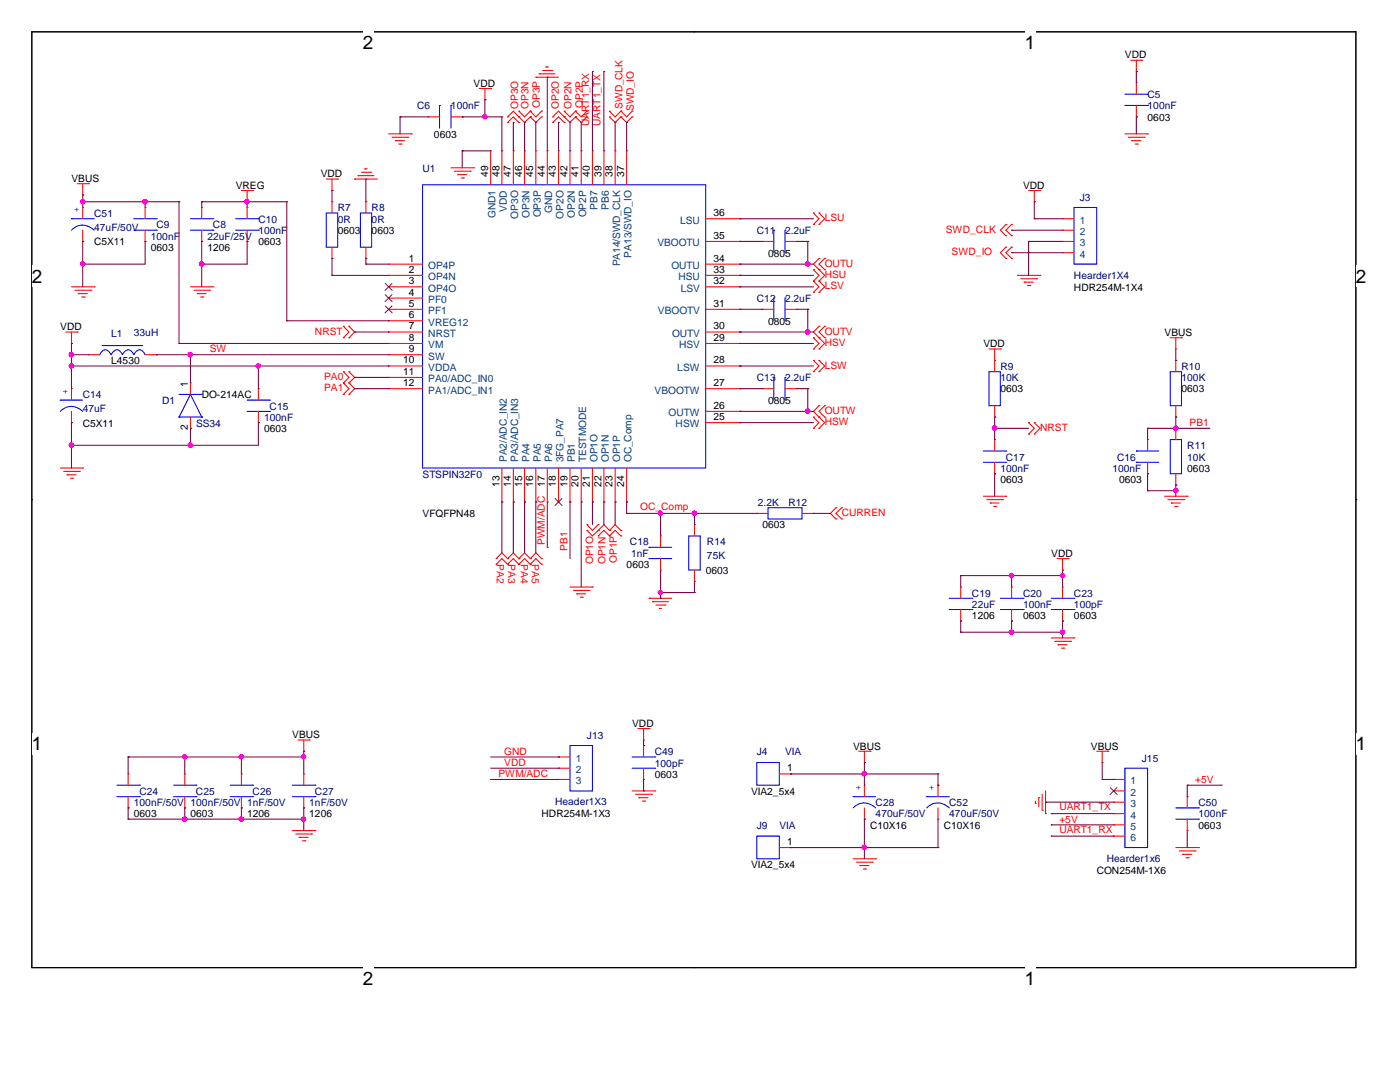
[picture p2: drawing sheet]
<svg xmlns="http://www.w3.org/2000/svg" width="279mm" height="216mm" viewBox="0 0 279 216" stroke-linecap="round" stroke-linejoin="round" font-family="sans-serif">
<path d="M6.3 6.3h264.3v186.8h-264.3z" fill="none" stroke="#000" stroke-width=".21"/>
<g fill="#fff">
<path d="M72.4 6.3h2.1v4.3h-2.1z"/>
<path d="M72.4 193.1h2.1v4.2h-2.1z"/>
</g>
<path d="M138.5 6.3h.1M138.5 193.1h.1" fill="none" stroke="#000" stroke-width=".21"/>
<g fill="#fff">
<path d="M204.5 6.3h2.1v4.3h-2.1z"/>
<path d="M204.5 193.1h2.1v4.2h-2.1z"/>
<path d="M6.3 53h2.2v4.2h-2.2z"/>
<path d="M270.6 53h2.1v4.2h-2.1z"/>
<path d="M6.3 146.3h2.2v4.3h-2.2z"/>
<path d="M270.6 146.3h2.1v4.3h-2.1z"/>
</g>
<path d="M6.3 99.7h.1M270.6 99.7h.1" fill="none" stroke="#000" stroke-width=".21"/>
<g fill="none" stroke="#f00" stroke-width=".21">
<path d="M95.6 17.7h2.3M96.8 19.9h.1M96.8 17.7v2.2M97.9 17.7h.1M106.9 15.4h.1M106.9 15.4h4.6M107.6 14.7h.1M107.6 14.7h3.2M108.3 14.1h1.8M109 13.4h.1M109 13.4h.4M110.1 14.1h.1"/>
<path d="M225.6 12h2.3M226.8 14.3h.1M226.8 16.5h.1M226.8 12v2.3M226.8 16.5v2.3M227.9 12h.1M15.4 36.7h2.3M16.5 38.9h.1M16.5 36.7v2.2M17.7 36.7h.1M48.2 38h2.2M49.3 38v2.3"/>
<path d="M50.4 38h.1M65.1 35.7h2.3M66.3 38h.1M66.3 35.7v2.3M67.4 35.7h.1M70.8 35.7h.1M70.8 35.7h4.5M71.5 35.1h.1M71.5 35.1h3.1M72.1 34.4h1.9M72.8 33.7h.1M72.8 33.7h.5"/>
<path d="M74 34.4h.1M77.6 26.7h4.5M78.2 27.4h3.2M78.9 28.1h.1M78.9 28.1h1.8M79.6 28.7h.5M80.1 28.7h.1M81.4 27.4h.1M82.1 26.7h.1M85.5 23.3h.1M85.5 23.3h2.2M90 33.5h4.5"/>
<path d="M90 23.3h2.2M90.7 34.2h3.2M91.4 34.8h.1M91.4 34.8h1.8M92 35.5h.5M92.2 23.3h.1M92.5 35.5h.1M93.9 34.2h.1M94.5 33.5h.1M97.9 30.1h.1M97.9 30.1v6.8M100.2 30.1h.1"/>
<path d="M100.2 30.1v6.8M101.3 23.3h.1M101.3 24.4h.1M101.3 23.3l1.1-1.1 1.1 1.1M101.3 24.4l1.1-1.1 1.1 1.1M102.4 30.1h.1M102.4 30.1v6.8M103.5 23.3h.1M103.5 22.2h.1M103.5 24.4h.1M103.5 23.3l1.2 1.1 1.1-1.1M103.5 22.2l1.2 1.1 1.1-1.1"/>
<path d="M104.7 30.1h.1M104.7 30.1v6.8M105.8 23.3h.1M105.8 22.2h.1M105.8 23.3l1.1 1.1 1.2-1.1M105.8 22.2l1.1 1.1 1.2-1.1M106.9 30.1h.1M106.9 30.1v6.8M108.1 23.3h.1M108.1 22.2h.1M109.2 30.1h.1M109.2 30.1v6.8"/>
<path d="M110.3 23.3h.1M110.3 24.4h.1M110.3 23.3l1.2-1.1 1.1 1.1M110.3 24.4l1.2-1.1 1.1 1.1M111.5 30.1h.1M111.5 30.1v6.8M112.6 23.3h.1M112.6 22.2h.1M112.6 24.4h.1M112.6 23.3l1.1 1.1 1.2-1.1M112.6 22.2l1.1 1.1 1.2-1.1M113.7 30.1h.1"/>
<path d="M113.7 30.1v6.8M114.9 23.3h.1M114.9 22.2h.1M114.9 23.3l1.1 1.1 1.1-1.1M114.9 22.2l1.1 1.1 1.1-1.1M116 30.1h.1M116 30.1v6.8M117.1 23.3h.1M117.1 22.2h.1M118.2 30.1h.1M118.2 30.1v6.8M120.5 30.1h.1"/>
<path d="M120.5 30.1v6.8M121.6 23.3h.1M121.6 22.2h.1M121.6 23.3l1.2 1.1 1.1-1.1M121.6 22.2l1.2 1.1 1.1-1.1M122.8 30.1h.1M122.8 30.1v6.8M123.9 23.3h.1M123.9 22.2h.1M123.9 23.3l1.2 1.1 1.1-1.1M123.9 22.2l1.2 1.1 1.1-1.1M125.1 30.1h.1"/>
<path d="M125.1 30.1v6.8M126.2 23.3h.1M126.2 22.2h.1M205.3 38h2.3M206.4 38v2.3M207.6 38h.1M224.5 26.7h4.5M225.2 27.4h3.1M225.8 28.1h.1M225.8 28.1h1.9M226.5 28.7h.5M226.8 23.3h.1"/>
<path d="M226.8 21v2.3M227 28.7h.1M228.3 27.4h.1M229 26.7h.1M14.3 57.2h4.5M14.9 57.9h3.2M15.6 58.6h.1M15.6 58.6h1.8M16.3 59.3h.5M16.5 41.4h.1M16.5 48.2h.1M16.5 41.4v2.2"/>
<path d="M16.5 45.9v2.3M16.8 59.3h.1M18.1 57.9h.1M18.8 57.2h.1M29 48.2h.1M29 41.4h.1M29 41.4v2.2M29 45.9v2.3M38 57.2h4.5M38.7 57.9h3.1M39.4 58.6h.1M39.4 58.6h1.7"/>
<path d="M40 59.3h.5M40.3 48.2h.1M40.3 41.4h.1M40.3 41.4v2.2M40.3 45.9v2.3M40.5 59.3h.1M41.8 57.9h.1M42.5 57.2h.1M49.3 40.3h.1M49.3 48.2h.1M49.3 41.4h.1M49.3 41.4v2.2"/>
<path d="M49.3 45.9v2.3M66.3 40.3h.1M66.3 51.6h.1M66.3 40.3v2.2M66.3 49.3v2.3M73 40.3h.1M73 51.6h.1M73 40.3v2.2M73 49.3v2.3M77.6 52.7h.1M77.6 54.9h.1M77.6 57.2h.1"/>
<path d="M77.6 59.5h.1M77.6 57.2h6.7M77.6 54.9h6.7M77.6 52.7h6.7M77.6 59.5h6.7M140.8 57.2h6.9M140.8 54.9h6.9M140.8 52.7h6.9M140.8 48.2h6.9M140.8 43.6h6.9M147.7 57.2h.1M147.7 54.9h.1"/>
<path d="M147.7 52.7h.1M147.7 48.2h.1M147.7 43.6h.1M152.1 48.2h.1M152.1 48.2h2.3M156.7 48.2h2.3M159 48.2h.1M162.3 58.3h.1M162.3 56.1h.1M162.3 53.8h.1M162.3 44.8h.1M162.3 42.5h.1"/>
<path d="M162.3 56.1l1.1 1.1-1.1 1.1M162.3 53.8l1.1 1.1-1.1 1.2M162.3 42.5l1.1 1.1-1.1 1.2M163.4 58.3h.1M163.4 56.1h.1M163.4 53.8h.1M163.4 44.8h.1M163.4 42.5h.1M163.4 51.6h.1M163.4 56.1l1.2 1.1-1.2 1.1M163.4 51.6l-1.1 1.1 2.3 2.2-1.2 1.2M163.4 42.5l1.2 1.1-1.2 1.2"/>
<path d="M164.6 53.8h.1M164.6 51.6h.1M164.6 51.6l-1.2 1.1 1.2 1.1M200.7 44.8h.1M200.7 47h.1M200.7 49.3h.1M200.7 51.6h.1M200.7 44.8l-1.1 1.1 1.1 1.1M200.7 49.3l-1.1 1.1 1.1 1.2M201.9 44.8h.1M201.9 47h.1M201.9 49.3h.1"/>
<path d="M201.9 51.6h.1M201.9 44.8l-1.2 1.1 1.2 1.1M201.9 49.3l-1.2 1.1 1.2 1.2M203 54.9h4.6M203.7 55.6h3.2M204.4 56.3h.1M204.4 56.3h1.8M205.1 57h.4M205.5 57h.1M206.4 40.3h.1M206.9 55.6h.1M207.6 54.9h.1"/>
<path d="M212 43.6h.1M212 45.9h.1M212 48.2h.1M212 50.4h.1M212 48.2h2.3M212 43.6h2.3M212 45.9h2.3M212 50.4h2.3M13.1 66.3h2.3M14.3 68.5h.1M14.3 77.6h.1M14.3 66.3v2.2"/>
<path d="M14.3 77.6v2.2M15.4 66.3h.1M17.7 70.8h.1M17.7 70.8h2.2M29 70.8h2.2M31.2 70.8h.1M38 76.4h.1M38 76.4v2.3M51.6 77.6h.1M51.6 77.6v2.2M68.5 65.1h.1M68.5 67.4h.1"/>
<path d="M68.5 74.2h.1M68.5 76.4h.1M68.5 78.7h.1M68.5 65.1l1.1 1.2-1.1 1.1M68.5 74.2l1.1 1.1-1.1 1.1M68.5 76.4l1.1 1.2-1.1 1.1M69.6 67.4h.1M69.6 65.1h.1M69.6 76.4h.1M69.6 74.2h.1M69.6 78.7h.1M69.6 65.1l1.2 1.2-1.2 1.1"/>
<path d="M69.6 74.2l1.2 1.1-1.2 1.1M69.6 76.4l1.2 1.2-1.2 1.1M77.6 61.7h.1M77.6 64h.1M77.6 66.3h.1M77.6 68.5h.1M77.6 70.8h.1M77.6 73h.1M77.6 75.3h.1M77.6 77.6h.1M77.6 66.3h6.7M77.6 77.6h6.7"/>
<path d="M77.6 70.8h6.7M77.6 61.7h6.7M77.6 64h6.7M77.6 68.5h6.7M77.6 73h6.7M77.6 75.3h6.7M140.8 66.3h6.9M140.8 77.6h6.9M140.8 61.7h6.9M140.8 68.5h6.9M140.8 73h6.9M147.7 77.6h.1"/>
<path d="M147.7 73h.1M147.7 68.5h.1M147.7 66.3h.1M147.7 61.7h.1M152.1 77.6h.1M152.1 61.7h.1M152.1 77.6h2.3M152.1 61.7h2.3M156.7 77.6h2.3M156.7 61.7h2.3M159 77.6h.1M159 61.7h.1"/>
<path d="M162.3 74.2h.1M162.3 71.9h.1M162.3 69.6h.1M162.3 67.4h.1M162.3 71.9l1.1 1.1-1.1 1.2M162.3 67.4l1.1 1.1-1.1 1.1M163.4 74.2h.1M163.4 71.9h.1M163.4 69.6h.1M163.4 67.4h.1M163.4 65.1h.1M163.4 71.9l1.2 1.1-1.2 1.2"/>
<path d="M163.4 67.4l1.2 1.1-1.2 1.1M163.4 65.1l-1.1 1.2 1.1 1.1M164.6 67.4h.1M164.6 65.1h.1M164.6 65.1l-1.2 1.2 1.2 1.1M197.4 69.6h2.2M198.5 71.9h.1M198.5 69.6v4.6M199.6 69.6h.1M233.6 67.4h2.2M234.7 69.6h.1M234.7 71.9h.1"/>
<path d="M234.7 67.4v2.2M234.7 71.9v2.3M235.8 67.4h.1M12 93.4h4.5M12.7 94.1h3.1M13.4 94.7h.1M13.4 94.7h1.8M14.1 95.4h.4M14.3 84.3h.1M14.3 82.1v2.2M14.5 95.4h.1M15.8 94.1h.1"/>
<path d="M16.5 93.4h.1M38 85.5h.1M38 83.2v2.3M51.6 84.3h.1M51.6 82.1v2.2M100.2 93.4v6.8M102.4 93.4v6.8M104.7 93.4v6.8M106.9 93.4v6.8M109.2 93.4v6.8M111.5 93.4v6.8M113.7 93.4v6.8"/>
<path d="M116 93.4v6.8M118.2 93.4v6.8M120.5 93.4v6.8M122.8 93.4v6.8M125.1 93.4v6.8M140.8 84.3h6.9M140.8 82.1h6.9M147.7 84.3h.1M147.7 82.1h.1M162.3 85.5h.1M162.3 83.2h.1M162.3 83.2l1.1 1.1-1.1 1.2"/>
<path d="M163.4 85.5h.1M163.4 83.2h.1M163.4 80.9h.1M163.4 83.2l1.2 1.1-1.2 1.2M163.4 80.9l-1.1 1.2 1.1 1.1M164.6 83.2h.1M164.6 80.9h.1M164.6 80.9l-1.2 1.2 1.2 1.1M196.3 99h4.4M196.9 99.7h3.2M198.5 94.5h.1M198.5 87.7h.1"/>
<path d="M198.5 83.2h.1M198.5 80.9v2.3M198.5 87.7v2.3M198.5 92.2v2.3M200.1 99.7h.1M200.7 99h.1M205.3 86.6h.1M205.3 84.3h.1M205.3 84.3l1.1 1.2-1.1 1.1M206.4 86.6h.1M206.4 84.3h.1M206.4 84.3l1.2 1.2-1.2 1.1"/>
<path d="M229 94.5h.1M229 87.7h.1M229 87.7v2.3M229 92.2v2.3M232.4 99h4.5M233.1 99.7h3.2M234.7 83.2h.1M234.7 85.5h.1M234.7 96.8h.1M234.7 80.9v2.3M234.7 85.5v2.2M234.7 94.5v2.3"/>
<path d="M236.3 99.7h.1M236.9 99h.1M99 111.5h.1M99 112.6h.1M99 111.5l1.2-1.2 1.1 1.2M99 112.6l1.2-1.1 1.1 1.1M100.2 100.2h.1M101.3 111.5h.1M101.3 112.6h.1M101.3 111.5l1.1-1.2 1.1 1.2M101.3 112.6l1.1-1.1 1.1 1.1M102.4 100.2h.1"/>
<path d="M103.5 111.5h.1M103.5 112.6h.1M103.5 111.5l1.2-1.2 1.1 1.2M103.5 112.6l1.2-1.1 1.1 1.1M104.7 100.2h.1M105.8 111.5h.1M105.8 112.6h.1M105.8 111.5l1.1-1.2 1.2 1.2M105.8 112.6l1.1-1.1 1.2 1.1M106.9 100.2h.1M108.1 111.5h.1M108.1 112.6h.1"/>
<path d="M109.2 100.2h.1M111.5 100.2h.1M113.7 100.2h.1M113.7 117.1h4.5M114.4 117.8h3.2M115.1 118.5h.1M115.1 118.5h1.8M115.8 119.2h.4M116 100.2h.1M116.2 119.2h.1M117.1 105.8h.1M117.1 104.7h.1"/>
<path d="M117.1 105.8l1.1 1.1 1.2-1.1M117.1 104.7l1.1 1.1 1.2-1.1M117.6 117.8h.1M118.2 117.1h.1M118.2 100.2h.1M119.4 105.8h.1M119.4 106.9h.1M119.4 104.7h.1M119.4 105.8l1.1-1.1 1.1 1.1M119.4 106.9l1.1-1.1 1.1 1.1M120.5 100.2h.1M121.6 105.8h.1"/>
<path d="M121.6 106.9h.1M121.6 105.8l1.2-1.1 1.1 1.1M121.6 106.9l1.2-1.1 1.1 1.1M122.8 100.2h.1M123.9 105.8h.1M123.9 106.9h.1M125.1 100.2h.1M129.5 119.4h.1M129.5 119.4h4.6M131.8 113.7h.1M131.8 106.9h.1M131.8 106.9v2.3"/>
<path d="M131.8 111.5v2.2M138.6 104.7h.1M138.6 116h.1M138.6 104.7v2.2M138.6 113.7v2.3M151 102.4h.1M151 102.4h2.3M160.1 102.4h2.2M162.3 102.4h.1M166.8 101.3h.1M166.8 103.5h.1M166.8 101.3l-1.1 1.1 1.1 1.1"/>
<path d="M168 103.5h.1M168 101.3h.1M168 101.3l-1.2 1.1 1.2 1.1M191.7 117.1h.1M191.7 117.1v2.3M197.6 100.4h.1M197.6 100.4h1.8M198.3 101h.4M198.7 101h.1M201.9 117.1h.1M201.9 117.1v2.3M210.9 111.5h2.3"/>
<path d="M212 113.7h.1M212 117.1h.1M212 111.5v2.2M212 117.1v2.3M213.2 111.5h.1M233.8 100.4h.1M233.8 100.4h1.8M234.4 101h.5M234.9 101h.1M130.2 120.1h.1M130.2 120.1h3.2M130.9 120.7h1.8"/>
<path d="M131.6 121.4h.1M131.6 121.4h.4M132.7 120.7h.1M191.7 123.9h.1M191.7 121.6v2.3M201.9 123.9h.1M201.9 121.6v2.3M209.8 127.3h4.5M210.5 128h3.2M211.2 128.7h.1M211.2 128.7h1.8M211.8 129.3h.5"/>
<path d="M212 123.9h.1M212 121.6v2.3M212.3 129.3h.1M213.7 128h.1M214.3 127.3h.1M25.6 154.4h.1M25.6 154.4v2.3M25.6 159v2.2M36.9 154.4h.1M36.9 154.4v2.3M36.9 159v2.2M48.2 154.4h.1"/>
<path d="M48.2 154.4v2.3M48.2 159v2.2M59.5 147.7h2.2M60.6 149.9h.1M60.6 154.4h.1M60.6 147.7v2.2M60.6 154.4v2.3M60.6 159v2.2M61.7 147.7h.1M111.5 151h.1M111.5 153.3h.1M111.5 155.5h.1"/>
<path d="M111.5 155.5h2.2M111.5 151h2.2M111.5 153.3h2.2M126.2 157.8h4.5M126.8 158.5h3.2M127.3 145.4h2.2M127.5 159.2h.1M127.5 159.2h1.8M128.2 159.9h.5M128.4 147.7h.1M128.4 155.5h.1M128.4 148.8h.1"/>
<path d="M128.4 145.4v2.3M128.4 148.8v2.2M128.4 153.3v2.2M128.7 159.9h.1M129.5 145.4h.1M130 158.5h.1M130.7 157.8h.1M155.5 154.4h2.3M157.8 154.4h.1M171.4 149.9h2.3M172.5 152.1h.1M172.5 156.7h.1"/>
<path d="M172.5 149.9v2.2M172.5 156.7v2.3M173.7 149.9h.1M187.2 156.7h.1M187.2 156.7v2.3M206.6 159.9v.4M207.3 159.2h.1M207.3 159.2v1.8M208 158.5v3.2M208.7 157.8v4.5M218.9 149.9h2.2M220 152.1h.1"/>
<path d="M220 149.9v2.2M221.1 149.9h.1M222.2 155.5h.1M222.2 157.8h.1M222.2 157.8h2.3M222.2 155.5h2.3M236.9 159h.1M236.9 159v2.2M25.6 161.2h.1M36.9 161.2h.1M48.2 161.2h.1M58.3 165.7h4.6"/>
<path d="M59 166.4h3.2M59.7 167.1h.1M59.7 167.1h1.8M60.4 167.8h.4M60.6 161.2h.1M60.8 167.8h.1M62.2 166.4h.1M62.9 165.7h.1M155.5 169.1h2.3M157.8 169.1h.1M170.3 171.4h4.5M170.9 172h3.2"/>
<path d="M171.6 172.7h.1M171.6 172.7h1.8M172.3 173.4h.4M172.5 163.4h.1M172.5 161.2v2.2M172.7 173.4h.1M174.1 172h.1M174.8 171.4h.1M187.2 163.4h.1M187.2 161.2v2.2M206.6 160.3h.1M208 161.7h.1"/>
<path d="M208.7 162.3h.1M222.2 160.1h.1M222.2 162.3h.1M222.2 164.6h.1M222.2 166.8h.1M222.2 160.1h2.3M222.2 162.3h2.3M222.2 164.6h2.3M222.2 166.8h2.3M234.7 169.1h4.5M235.3 169.8h3.2M236 170.5h.1"/>
<path d="M236 170.5h1.8M236.7 171.2h.5M236.9 165.7h.1M236.9 163.4v2.3M237.2 171.2h.1M238.5 169.8h.1M239.2 169.1h.1"/>
</g>
<g fill="none" stroke="#00f" stroke-width=".21">
<path d="M224.5 18.8h4.5M229 18.8h.1M84.3 36.9h56.5v56.5h-56.5zM87.7 21h.1M87.7 21v4.6M90 21h.1M90 21v4.6M224.5 21h4.5M229 21h.1M14.3 43.6h.1M14.3 45.9a3.1 3.1 0 0 1 4.5 0M14.3 43.6h4.5"/>
<path d="M26.7 43.6h4.5M26.7 45.9h4.5M31.2 45.9h.1M31.2 43.6h.1M38 43.6h4.5M38 45.9h4.5M42.5 45.9h.1M42.5 43.6h.1M47 43.6h4.6M47 45.9h4.6M51.6 45.9h.1M51.6 43.6h.1"/>
<path d="M65.1 42.5h2.3v6.8h-2.3zM71.9 42.5h2.3v6.8h-2.3zM154.4 45.9h.1M154.4 59.5h.1M154.4 45.9v4.5M154.4 59.5v4.5M156.7 45.9h.1M156.7 59.5h.1M156.7 45.9v4.5M156.7 59.5v4.5M214.3 41.4h4.6v11.3h-4.6zM12 79.8h.1"/>
<path d="M12 79.8h4.5M19.9 70.8l.5-.7a1.06 1.06 0 0 1 1.7 .6l.1 .1v-.1a1.43 1.43 0 0 1 1.3-.9l.5 .3 .4 .7 .1-.1a1.44 1.44 0 0 1 1.3-.9l.4 .3 .5 .7 .1-.1a1.4 1.4 0 0 1 1.2-.9l.5 .3 .5 .7M20.4 69h7.9M28.3 69h.1M35.7 78.7h4.6M40.3 78.7h.1M49.3 79.8h4.5M53.8 79.8h.1M154.4 75.3h.1M154.4 75.3v4.5M156.7 75.3h.1M156.7 75.3v4.5"/>
<path d="M197.4 74.2h2.2v6.7h-2.2zM233.6 74.2h2.2v6.7h-2.2zM12 82.1a3.1 3.1 0 0 1 4.5 0M35.7 83.2h.1M35.7 83.2l2.3-4.5 2.3 4.5M35.7 83.2h4.6M40.3 83.2h.1M49.3 82.1h4.5M53.8 82.1h.1M196.3 92.2h4.4M196.3 90h4.4M200.7 92.2h.1"/>
<path d="M200.7 90h.1M226.8 92.2h.1M226.8 90h.1M226.8 92.2h4.5M226.8 90h4.5M233.6 87.7h2.2v6.8h-2.2zM129.5 111.5h.1M129.5 109.2h.1M129.5 111.5h4.6M129.5 109.2h4.6M137.5 106.9h2.2v6.8h-2.2zM153.3 101.3h6.8v2.2h-6.8z"/>
<path d="M189.4 119.4h4.6M194 119.4h.1M199.6 119.4h4.6M204.2 119.4h.1M209.8 119.4h4.5M214.3 119.4h.1M189.4 121.6h4.6M194 121.6h.1M199.6 121.6h4.6M204.2 121.6h.1M209.8 121.6h4.5M214.3 121.6h.1"/>
<path d="M23.3 159h4.5M23.3 156.7h4.5M27.8 159h.1M27.8 156.7h.1M34.6 159h4.5M34.6 156.7h4.5M39.1 159h.1M39.1 156.7h.1M45.9 159h4.5M45.9 156.7h4.5M50.4 159h.1M50.4 156.7h.1"/>
<path d="M58.3 159h4.6M58.3 156.7h4.6M62.9 159h.1M62.9 156.7h.1M113.7 148.8h4.5v9h-4.5zM126.2 153.3h4.5M126.2 151h4.5M130.7 153.3h.1M130.7 151h.1M151 152.1h4.5v4.6h-4.5zM170.3 159h.1M170.3 159h4.5"/>
<path d="M185 159h.1M185 159h4.4M224.5 153.3h4.5v15.8h-4.5zM151 166.8h4.5v4.6h-4.5zM170.3 161.2a3.1 3.1 0 0 1 4.5 0M185 161.2a3.1 3.1 0 0 1 4.4 0M234.7 163.4h4.5M234.7 161.2h4.5M239.2 163.4h.1M239.2 161.2h.1"/>
</g>
<path d="M76.9 56.6l1.4 1.4M76.9 58.8l1.4 1.4M78.2 56.6l-1.4 1.4M78.2 58.8l-1.4 1.4M76.9 61l1.4 1.4M78.2 61l-1.4 1.4M110.8 99.5l1.4 1.4M112.1 99.5l-1.4 1.4M221.6 157.1l1.4 1.4M222.9 157.1l-1.4 1.4" fill="none" stroke="#804000" stroke-width=".2"/>
<g fill="none" stroke="#800040" stroke-width=".21">
<path d="M96.8 19.9h.1M96.8 19.9v3.4M109.2 15.4h.1M109.2 15.4v14.7M118.2 14.3h.1M118.2 14.3v15.8M120.5 14.3h.1M120.5 14.3v15.8M226.8 14.3h.1M226.8 14.3v2.2M16.5 38.9h.1M16.5 38.9v2.5"/>
<path d="M66.3 38h.1M66.3 38v2.3M73 35.7h.1M73 35.7v4.6M79.8 23.3h.1M79.8 23.3h5.7M79.8 23.3v3.4M92.2 23.3h.1M92.2 30.1h.1M92.2 23.3h8M92.2 30.1h5.7M92.2 30.1v3.4"/>
<path d="M96.8 23.3h.1M100.2 23.3h.1M100.2 23.3v6.8M102.4 24.4h.1M102.4 24.4v5.7M104.7 24.4h.1M104.7 24.4v5.7M106.9 24.4h.1M106.9 24.4v5.7M111.5 24.4h.1M111.5 24.4v5.7M113.7 24.4h.1"/>
<path d="M113.7 24.4v5.7M116 24.4h.1M116 24.4v5.7M122.8 24.4h.1M122.8 24.4v5.7M125.1 24.4h.1M125.1 24.4v5.7M226.8 23.3h.1M226.8 23.3v3.4M16.5 52.7h.1M16.5 40.3h.1M16.5 48.2h.1"/>
<path d="M16.5 48.2v9M16.5 40.3h19.2M29 48.2h.1M29 40.3h.1M29 48.2v4.5h-12.5M29 40.3v1.1M35.7 40.3h.1M35.7 40.3v28.2M40.3 40.3h.1M40.3 48.2h.1M40.3 52.7h.1M40.3 40.3h16.9"/>
<path d="M40.3 40.3v1.1M40.3 48.2v9M49.3 40.3h.1M49.3 48.2h.1M49.3 48.2v4.5h-9M49.3 40.3v1.1M57.2 40.3h.1M57.2 40.3v23.7M66.3 54.9h.1M66.3 51.6h.1M66.3 54.9h11.3M66.3 51.6v3.3"/>
<path d="M73 52.7h.1M73 51.6h.1M73 52.7h4.6M73 51.6v1.1M147.7 57.2h.1M147.7 54.9h.1M147.7 43.6h.1M147.7 48.2h.1M147.7 52.7h.1M147.7 52.7h14.6M147.7 57.2h14.6M147.7 54.9h14.6"/>
<path d="M147.7 48.2h4.4M147.7 43.6h14.6M159 48.2h2.2M161.2 48.2h.1M161.2 52.7h.1M161.2 48.2v4.5M201.9 45.9h.1M201.9 50.4h.1M201.9 45.9h10.1M201.9 50.4h10.1M205.3 48.2h.1M205.3 48.2h6.7"/>
<path d="M205.3 48.2v6.7M206.4 43.6h.1M206.4 40.3h.1M206.4 43.6h5.6M206.4 40.3v3.3M14.3 70.8h.1M14.3 68.5h.1M14.3 73h.1M14.3 70.8h3.4M14.3 68.5v9.1M14.3 73h63.3M31.2 70.8h.1"/>
<path d="M31.2 70.8h46.4M35.7 68.5h.1M35.7 68.5h41.9M38 70.8h.1M38 70.8v5.6M51.6 73h.1M51.6 73v4.6M57.2 64h.1M57.2 64h20.4M70.8 66.3h.1M70.8 75.3h.1M70.8 77.6h.1"/>
<path d="M70.8 66.3h6.8M70.8 77.6h6.8M70.8 75.3h6.8M147.7 77.6h.1M147.7 73h.1M147.7 68.5h.1M147.7 66.3h.1M147.7 61.7h.1M147.7 68.5h14.6M147.7 66.3h14.6M147.7 73h14.6M147.7 77.6h4.4"/>
<path d="M147.7 61.7h4.4M159 77.6h2.2M159 61.7h2.2M161.2 77.6h.1M161.2 61.7h.1M161.2 66.3h.1M161.2 61.7v4.6M161.2 77.6v4.5M234.7 71.9h.1M234.7 69.6v2.3M14.3 84.3h.1M14.3 88.9h.1"/>
<path d="M14.3 84.3v9.1M38 85.5h.1M38 88.9h.1M38 85.5v3.4M51.6 84.3h.1M51.6 84.3v4.6h-37.3M147.7 84.3h.1M147.7 82.1h.1M147.7 84.3h14.6M147.7 82.1h14.6M161.2 82.1h.1M198.5 83.2h.1"/>
<path d="M198.5 94.5h.1M198.5 85.5h.1M198.5 83.2v4.5M198.5 94.5v4.5M198.5 85.5h6.8M229 94.5h.1M229 97.9h.1M229 85.5h.1M229 85.5h12.5M229 85.5v2.2M229 94.5v3.4M229 97.9h5.7"/>
<path d="M234.7 96.8h.1M234.7 85.5h.1M234.7 83.2h.1M234.7 97.9h.1M234.7 83.2v2.3M234.7 96.8v2.2M100.2 100.2h.1M100.2 100.2v10.1M102.4 100.2h.1M102.4 100.2v10.1M104.7 100.2h.1M104.7 100.2v10.1"/>
<path d="M106.9 100.2h.1M106.9 100.2v10.1M109.2 109.2h.1M109.2 100.2v9M113.7 100.2h.1M113.7 100.2v11.3M116 100.2h.1M116 100.2v16.9M118.2 100.2h.1M118.2 100.2v4.5M120.5 100.2h.1M120.5 100.2v4.5"/>
<path d="M122.8 100.2h.1M122.8 100.2v4.5M125.1 100.2h.1M125.1 102.4h.1M125.1 100.2v2.2M125.1 102.4h25.9M131.8 102.4h.1M131.8 118.2h.1M131.8 119.4h.1M131.8 102.4v4.5M131.8 113.7v5.7M131.8 118.2h6.8"/>
<path d="M138.6 118.2h.1M138.6 102.4h.1M138.6 102.4v2.3M138.6 116v2.2M151 102.4h.1M162.3 102.4h.1M162.3 102.4h3.4M191.7 114.9h.1M191.7 114.9v2.2M191.7 114.9h20.3M201.9 114.9h.1M201.9 114.9v2.2"/>
<path d="M212 114.9h.1M212 113.7h.1M212 113.7v3.4M191.7 123.9h.1M191.7 126.2h.1M191.7 123.9v2.3M191.7 126.2h20.3M201.9 123.9h.1M201.9 126.2h.1M201.9 123.9v2.3M212 123.9h.1M212 126.2h.1"/>
<path d="M212 123.9v3.4M25.6 151h.1M25.6 151h35M25.6 151v3.4M36.9 151h.1M36.9 151v3.4M48.2 151h.1M48.2 151v3.4M60.6 149.9h.1M60.6 151h.1M60.6 149.9v4.5M97.9 155.5h.1"/>
<path d="M97.9 151h13.6M97.9 153.3h13.6M97.9 155.5h13.6M111.5 153.3h.1M111.5 151h.1M128.4 148.8h.1M128.4 157.8h.1M128.4 147.7v1.1M128.4 155.5v2.3M157.8 154.4h.1M157.8 154.4h29.4M172.5 154.4h.1"/>
<path d="M172.5 152.1h.1M172.5 152.1v4.6M187.2 154.4h.1M187.2 156.7h.1M187.2 154.4v2.3M220 155.5h.1M220 155.5h2.2M220 152.1v3.4M222.2 155.5h.1M236.9 156.7h.1M236.9 156.7v2.3M236.9 156.7h6.8"/>
<path d="M243.7 156.7h.1M25.6 163.4h.1M25.6 161.2h.1M25.6 163.4h35M25.6 161.2v2.2M36.9 161.2h.1M36.9 163.4h.1M36.9 161.2v2.2M48.2 161.2h.1M48.2 163.4h.1M48.2 161.2v2.2M60.6 163.4h.1"/>
<path d="M60.6 161.2h.1M60.6 161.2v4.5M157.8 169.1h.1M157.8 169.1h29.4M172.5 169.1h.1M172.5 163.4h.1M172.5 163.4v8M187.2 169.1h.1M187.2 163.4v5.7M208.7 160.1h.1M208.7 160.1h13.5M209.8 162.3h.1"/>
<path d="M209.8 164.6h.1M209.8 166.8h.1M209.8 162.3h12.4M209.8 164.6h12.4M209.8 166.8h12.4M236.9 169.1h.1M236.9 165.7v3.4"/>
</g>
<g fill="#f0f" stroke="#f0f" stroke-width=".21">
<circle cx="16.5" cy="52.7" r=".43"/>
<circle cx="28.9" cy="40.2" r=".45"/>
<circle cx="16.5" cy="40.2" r=".44"/>
<circle cx="40.2" cy="52.7" r=".44"/>
<circle cx="49.3" cy="40.2" r=".44"/>
<circle cx="38" cy="70.8" r=".44"/>
<circle cx="14.2" cy="88.8" r=".45"/>
<circle cx="14.2" cy="73" r=".44"/>
<circle cx="38" cy="88.8" r=".44"/>
<circle cx="51.5" cy="73" r=".44"/>
<circle cx="161.2" cy="82.1" r=".45"/>
<circle cx="161.2" cy="66.2" r=".45"/>
<circle cx="161.2" cy="52.7" r=".44"/>
<circle cx="198.5" cy="85.4" r=".45"/>
<circle cx="234.7" cy="97.9" r=".43"/>
<circle cx="234.6" cy="85.4" r=".44"/>
<circle cx="212" cy="114.8" r=".43"/>
<circle cx="201.9" cy="114.8" r=".44"/>
<circle cx="212" cy="126.1" r=".43"/>
<circle cx="201.9" cy="126.1" r=".44"/>
<circle cx="172.5" cy="169.1" r=".44"/>
<circle cx="172.5" cy="154.4" r=".44"/>
<circle cx="60.6" cy="163.4" r=".43"/>
<circle cx="48.2" cy="151" r=".44"/>
<circle cx="36.9" cy="151" r=".44"/>
<circle cx="48.2" cy="163.4" r=".44"/>
<circle cx="36.9" cy="163.4" r=".44"/>
<circle cx="60.6" cy="151" r=".43"/>
<circle cx="131.8" cy="102.4" r=".43"/>
<circle cx="138.6" cy="102.4" r=".44"/>
<circle cx="96.8" cy="23.3" r=".44"/>
<circle cx="14.2" cy="70.8" r=".45"/>
<circle cx="131.8" cy="118.2" r=".43"/>
</g>
<g font-size="3.8">
<text x="72.4" y="9.7">2</text>
<text x="204.5" y="9.7">1</text>
<text x="6.3" y="56.4">2</text>
<text x="270.6" y="56.4">2</text>
<text x="6.3" y="149.7">1</text>
<text x="270.6" y="149.7">1</text>
<text x="72.4" y="196.5">2</text>
<text x="204.5" y="196.5">1</text>
</g>
<g font-size="2">
<text x="224.5" y="11.6">VDD</text>
<text x="94.5" y="17.3">VDD</text>
<text x="86.6" y="27.5">0603</text>
<text x="229" y="24.1">0603</text>
<text x="64" y="35.4">VDD</text>
<text x="97.4" y="35.3" transform="rotate(-90 97.4 35.3)">49</text>
<text x="99.7" y="35.3" transform="rotate(-90 99.7 35.3)">48</text>
<text x="101.9" y="35.3" transform="rotate(-90 101.9 35.3)">47</text>
<text x="104.2" y="35.3" transform="rotate(-90 104.2 35.3)">46</text>
<text x="106.4" y="35.3" transform="rotate(-90 106.4 35.3)">45</text>
<text x="108.7" y="35.3" transform="rotate(-90 108.7 35.3)">44</text>
<text x="111" y="35.3" transform="rotate(-90 111 35.3)">43</text>
<text x="113.2" y="35.3" transform="rotate(-90 113.2 35.3)">42</text>
<text x="115.5" y="35.3" transform="rotate(-90 115.5 35.3)">41</text>
<text x="117.7" y="35.3" transform="rotate(-90 117.7 35.3)">40</text>
<text x="120" y="35.3" transform="rotate(-90 120 35.3)">39</text>
<text x="122.3" y="35.3" transform="rotate(-90 122.3 35.3)">38</text>
<text x="124.5" y="35.3" transform="rotate(-90 124.5 35.3)">37</text>
<text x="14.3" y="36.3">VBUS</text>
<text x="47" y="37.6">VREG</text>
<text x="204.2" y="37.6">VDD</text>
<text x="67.4" y="46.7">0603</text>
<text x="74.2" y="46.7">0603</text>
<text x="142.4" y="47.7">35</text>
<text x="142.4" y="43.1">36</text>
<text x="18.8" y="48.9">C5X11</text>
<text x="30.1" y="50.1">0603</text>
<text x="41.4" y="50.1">1206</text>
<text x="51.6" y="48.9">0603</text>
<text x="81.6" y="52.2">1</text>
<text x="142.4" y="52.2">34</text>
<text x="153.3" y="51.2">0805</text>
<text x="81.6" y="54.4">2</text>
<text x="81.6" y="56.7">3</text>
<text x="81.6" y="59">4</text>
<text x="142.4" y="56.7">32</text>
<text x="142.4" y="54.4">33</text>
<text x="214.3" y="58">HDR254M-1X4</text>
<text x="12" y="65.9">VDD</text>
<text x="81.6" y="61.2">5</text>
<text x="81.6" y="63.5">6</text>
<text x="81.6" y="65.7">7</text>
<text x="142.4" y="65.7">30</text>
<text x="142.4" y="61.2">31</text>
<text x="153.3" y="64.8">0805</text>
<text x="81.6" y="68">8</text>
<text x="81.6" y="70.3">9</text>
<text x="142.4" y="68">29</text>
<text x="196.3" y="69.3">VDD</text>
<text x="232.4" y="67">VBUS</text>
<text x="22.2" y="72.7">L4530</text>
<text x="37.5" y="77.1" transform="rotate(-90 37.5 77.1)">1</text>
<text x="80.5" y="72.5">10</text>
<text x="80.5" y="74.8">11</text>
<text x="80.5" y="77">12</text>
<text x="142.4" y="77">27</text>
<text x="142.4" y="72.5">28</text>
<text x="40.3" y="79.5">DO-214AC</text>
<text x="142.4" y="81.6">26</text>
<text x="142.4" y="83.8">25</text>
<text x="153.3" y="80.6">0805</text>
<text x="199.6" y="78.3">0603</text>
<text x="235.8" y="78.3">0603</text>
<text x="16.5" y="85.1">C5X11</text>
<text x="37.5" y="85.9" transform="rotate(-90 37.5 85.9)">2</text>
<text x="52.7" y="86.2">0603</text>
<text x="236.9" y="94.1">0603</text>
<text x="99.7" y="97.2" transform="rotate(-90 99.7 97.2)">13</text>
<text x="101.9" y="97.2" transform="rotate(-90 101.9 97.2)">14</text>
<text x="104.2" y="97.2" transform="rotate(-90 104.2 97.2)">15</text>
<text x="106.4" y="97.2" transform="rotate(-90 106.4 97.2)">16</text>
<text x="108.7" y="97.2" transform="rotate(-90 108.7 97.2)">17</text>
<text x="111" y="97.2" transform="rotate(-90 111 97.2)">18</text>
<text x="113.2" y="97.2" transform="rotate(-90 113.2 97.2)">19</text>
<text x="115.5" y="97.2" transform="rotate(-90 115.5 97.2)">20</text>
<text x="117.7" y="97.2" transform="rotate(-90 117.7 97.2)">21</text>
<text x="120" y="97.2" transform="rotate(-90 120 97.2)">22</text>
<text x="122.3" y="97.2" transform="rotate(-90 122.3 97.2)">23</text>
<text x="124.5" y="97.2" transform="rotate(-90 124.5 97.2)">24</text>
<text x="199.6" y="96.4">0603</text>
<text x="223.4" y="96.4">0603</text>
<text x="84.3" y="103.2">VFQFPN48</text>
<text x="152.1" y="105.5">0603</text>
<text x="125.1" y="113.4">0603</text>
<text x="209.8" y="111.1">VDD</text>
<text x="140.8" y="114.5">0603</text>
<text x="194" y="123.5">1206</text>
<text x="204.2" y="123.5">0603</text>
<text x="214.3" y="123.5">0603</text>
<text x="58.3" y="147.3">VBUS</text>
<text x="126.2" y="145">VDD</text>
<text x="170.3" y="149.6">VBUS</text>
<text x="217.7" y="149.6">VBUS</text>
<text x="130.7" y="155.2">0603</text>
<text x="157.1" y="153.9">1</text>
<text x="149.9" y="158.6">VIA2_5x4</text>
<text x="26.7" y="163.1">0603</text>
<text x="38" y="163.1">0603</text>
<text x="49.3" y="163.1">1206</text>
<text x="61.7" y="163.1">1206</text>
<text x="108.1" y="163.1">HDR254M-1X3</text>
<text x="173.7" y="165.4">C10X16</text>
<text x="188.3" y="165.4">C10X16</text>
<text x="239.2" y="165.4">0603</text>
<text x="149.9" y="173.3">VIA2_5x4</text>
<text x="157.1" y="168.6">1</text>
<text x="218.9" y="174.4">CON254M-1X6</text>
</g>
<g font-size="2" fill="#000080">
<text x="83.2" y="21.8">C6</text>
<text x="90" y="21.8">100nF</text>
<text x="229" y="19.6">C5</text>
<text x="229" y="21.8">100nF</text>
<text x="84.3" y="34.2">U1</text>
<text x="215.5" y="40.1">J3</text>
<text x="18.8" y="43.3">C51</text>
<text x="18.8" y="46">47uF/50V</text>
<text x="30.1" y="47.8">100nF</text>
<text x="31.2" y="45.6">C9</text>
<text x="41.4" y="47.8">22uF/25V</text>
<text x="42.5" y="45.6">C8</text>
<text x="51.6" y="44.4">C10</text>
<text x="51.6" y="46.7">100nF</text>
<text x="67.4" y="42.2">R7</text>
<text x="67.4" y="44.4">0R</text>
<text x="74.2" y="42.2">R8</text>
<text x="74.2" y="44.4">0R</text>
<text x="151" y="46.7">C11</text>
<text x="156.7" y="46.7">2.2uF</text>
<text x="214.3" y="55.7">Hearder1X4</text>
<text x="151" y="60.2">C12</text>
<text x="156.7" y="60.2">2.2uF</text>
<text x="22.2" y="67.3">L1</text>
<text x="26.7" y="67">33uH</text>
<text x="151" y="76.1">C13</text>
<text x="156.7" y="76.1">2.2uF</text>
<text x="199.6" y="73.8">R9</text>
<text x="199.6" y="76.1">10K</text>
<text x="235.8" y="73.8">R10</text>
<text x="235.8" y="76.1">100K</text>
<text x="16.5" y="79.5">C14</text>
<text x="16.5" y="82.2">47uF</text>
<text x="32.3" y="80.6">D1</text>
<text x="52.7" y="84">100nF</text>
<text x="53.8" y="81.7">C15</text>
<text x="39.1" y="85.1">SS34</text>
<text x="236.9" y="89.6">R11</text>
<text x="84.3" y="95.3">STSPIN32F0</text>
<text x="199.6" y="94.1">100nF</text>
<text x="200.7" y="91.9">C17</text>
<text x="222" y="94.1">100nF</text>
<text x="222.9" y="91.9">C16</text>
<text x="236.9" y="91.9">10K</text>
<text x="151.3" y="100.9">2.2K</text>
<text x="157.4" y="100.9">R12</text>
<text x="125.7" y="108.8">C18</text>
<text x="125.9" y="111.1">1nF</text>
<text x="141.1" y="108.8">R14</text>
<text x="141.1" y="111.5">75K</text>
<text x="194" y="119">C19</text>
<text x="204.2" y="119">C20</text>
<text x="214.3" y="119">C23</text>
<text x="194" y="121.3">22uF</text>
<text x="204.2" y="121.3">100nF</text>
<text x="214.3" y="121.3">100pF</text>
<text x="117.1" y="147.5">J13</text>
<text x="130.7" y="150.7">C49</text>
<text x="130.7" y="153">100pF</text>
<text x="151" y="150.7">J4</text>
<text x="156.7" y="150.7">VIA</text>
<text x="227.9" y="152">J15</text>
<text x="26.7" y="160.9">100nF/50V</text>
<text x="27.8" y="158.6">C24</text>
<text x="38" y="160.9">100nF/50V</text>
<text x="39.1" y="158.6">C25</text>
<text x="49.3" y="160.9">1nF/50V</text>
<text x="50.4" y="158.6">C26</text>
<text x="61.7" y="160.9">1nF/50V</text>
<text x="62.9" y="158.6">C27</text>
<text x="110.8" y="160.6">Header1X3</text>
<text x="174.8" y="160.9">C28</text>
<text x="189.4" y="160.9">C52</text>
<text x="239.2" y="160.9">C50</text>
<text x="151" y="165.4">J9</text>
<text x="155.5" y="165.4">VIA</text>
<text x="174.8" y="163.1">470uF/50V</text>
<text x="189.4" y="163.1">470uF/50V</text>
<text x="239.2" y="163.1">100nF</text>
<text x="220.9" y="171.9">Hearder1x6</text>
</g>
<g font-size="2" fill="#f00">
<text x="103.4" y="21.7" transform="rotate(-90 103.4 21.7)">OP3O</text>
<text x="105.5" y="21.7" transform="rotate(-90 105.5 21.7)">OP3N</text>
<text x="107.7" y="21.5" transform="rotate(-90 107.7 21.5)">OP3P</text>
<text x="111.5" y="21.7" transform="rotate(-90 111.5 21.7)">OP2O</text>
<text x="114" y="21.7" transform="rotate(-90 114 21.7)">OP2N</text>
<text x="116.3" y="21.5" transform="rotate(-90 116.3 21.5)">OP2P</text>
<text x="124.2" y="21.7" transform="rotate(-90 124.2 21.7)">SWD_CLK</text>
<text x="126.5" y="22.2" transform="rotate(-90 126.5 22.2)">SWD_IO</text>
<text x="117.6" y="25.1" transform="rotate(-90 117.6 25.1)">UART1_RX</text>
<text x="119.8" y="25.1" transform="rotate(-90 119.8 25.1)">UART1_TX</text>
<text x="164.6" y="44.2">LSU</text>
<text x="188.8" y="46.4">SWD_CLK</text>
<text x="164.6" y="53.3">OUTU</text>
<text x="189.9" y="51">SWD_IO</text>
<text x="164.6" y="57.7">LSV</text>
<text x="164.6" y="55.5">HSU</text>
<text x="41.9" y="70.3">SW</text>
<text x="62.9" y="66.8">NRST</text>
<text x="164.6" y="69">HSV</text>
<text x="164.6" y="66.8">OUTV</text>
<text x="64.7" y="75.9">PA0</text>
<text x="164.6" y="73.6">LSW</text>
<text x="64.7" y="78.1">PA1</text>
<text x="164.6" y="82.6">OUTW</text>
<text x="164.6" y="84.9">HSW</text>
<text x="207.6" y="86">NRST</text>
<text x="237.4" y="85">PB1</text>
<text x="127.8" y="101.8">OC_Comp</text>
<text x="168" y="103">CURREN</text>
<text x="99.1" y="112.6" transform="rotate(90 99.1 112.6)">PA2</text>
<text x="101.4" y="112.6" transform="rotate(90 101.4 112.6)">PA3</text>
<text x="103.9" y="112.6" transform="rotate(90 103.9 112.6)">PA4</text>
<text x="106.2" y="112.6" transform="rotate(90 106.2 112.6)">PA5</text>
<text x="108.8" y="108.8" transform="rotate(-90 108.8 108.8)">PWM/ADC</text>
<text x="113.3" y="109.9" transform="rotate(-90 113.3 109.9)">PB1</text>
<text x="118.4" y="112.6" transform="rotate(-90 118.4 112.6)">OP1O</text>
<text x="120.8" y="112.6" transform="rotate(-90 120.8 112.6)">OP1N</text>
<text x="123.1" y="112.4" transform="rotate(-90 123.1 112.4)">OP1P</text>
<text x="99.5" y="155.1">PWM/ADC</text>
<text x="100.6" y="152.8">VDD</text>
<text x="100.6" y="150.6">GND</text>
<text x="211.4" y="161.7">UART1_TX</text>
<text x="238.5" y="156.2">+5V</text>
<text x="211.4" y="164.1">+5V</text>
<text x="211.4" y="166.2">UART1_RX</text>
</g>
<g font-size="2" fill="#00f">
<text x="14.8" y="41.4" transform="rotate(90 14.8 41.4)">+</text>
<text x="12.5" y="77.6" transform="rotate(90 12.5 77.6)">+</text>
<text x="170.8" y="156.7" transform="rotate(90 170.8 156.7)">+</text>
<text x="185.5" y="156.7" transform="rotate(90 185.5 156.7)">+</text>
</g>
<g font-size="2" fill="#004080">
<text x="119.2" y="41.8" transform="rotate(-90 119.2 41.8)">PB7</text>
<text x="121.5" y="41.8" transform="rotate(-90 121.5 41.8)">PB6</text>
<text x="98.9" y="43.6" transform="rotate(-90 98.9 43.6)">GND1</text>
<text x="101.1" y="42.2" transform="rotate(-90 101.1 42.2)">VDD</text>
<text x="103.4" y="43.6" transform="rotate(-90 103.4 43.6)">OP3O</text>
<text x="105.7" y="43.5" transform="rotate(-90 105.7 43.5)">OP3N</text>
<text x="107.9" y="43.4" transform="rotate(-90 107.9 43.4)">OP3P</text>
<text x="110.2" y="42.5" transform="rotate(-90 110.2 42.5)">GND</text>
<text x="112.4" y="43.6" transform="rotate(-90 112.4 43.6)">OP2O</text>
<text x="114.7" y="43.5" transform="rotate(-90 114.7 43.5)">OP2N</text>
<text x="117" y="43.4" transform="rotate(-90 117 43.4)">OP2P</text>
<text x="135.7" y="44.6">LSU</text>
<text x="215.5" y="44.6">1</text>
<text x="215.5" y="46.9">2</text>
<text x="85.5" y="53.7">OP4P</text>
<text x="123.7" y="53.2" transform="rotate(-90 123.7 53.2)">PA14/SWD_CLK</text>
<text x="126" y="51.4" transform="rotate(-90 126 51.4)">PA13/SWD_IO</text>
<text x="131.2" y="49.1">VBOOTU</text>
<text x="134" y="53.7">OUTU</text>
<text x="215.5" y="49.1">3</text>
<text x="215.5" y="51.4">4</text>
<text x="85.5" y="55.9">OP4N</text>
<text x="85.5" y="58.2">OP4O</text>
<text x="135.4" y="55.9">HSU</text>
<text x="135.8" y="58.2">LSV</text>
<text x="85.5" y="60.5">PF0</text>
<text x="85.5" y="62.7">PF1</text>
<text x="85.5" y="65">VREG12</text>
<text x="131.3" y="62.7">VBOOTV</text>
<text x="85.5" y="67.2">NRST</text>
<text x="85.5" y="69.5">VM</text>
<text x="85.5" y="71.8">SW</text>
<text x="134.1" y="67.2">OUTV</text>
<text x="135.5" y="69.5">HSV</text>
<text x="85.5" y="74">VDDA</text>
<text x="85.5" y="76.3">PA0/ADC_IN0</text>
<text x="135.2" y="74">LSW</text>
<text x="85.5" y="78.5">PA1/ADC_IN1</text>
<text x="130.6" y="78.5">VBOOTW</text>
<text x="133.4" y="83.1">OUTW</text>
<text x="134.8" y="85.3">HSW</text>
<text x="101.1" y="92.2" transform="rotate(-90 101.1 92.2)">PA2/ADC_IN2</text>
<text x="103.4" y="92.2" transform="rotate(-90 103.4 92.2)">PA3/ADC_IN3</text>
<text x="105.7" y="92.2" transform="rotate(-90 105.7 92.2)">PA4</text>
<text x="107.9" y="92.2" transform="rotate(-90 107.9 92.2)">PA5</text>
<text x="110.2" y="92.2" transform="rotate(-90 110.2 92.2)">PA6</text>
<text x="112.4" y="92.2" transform="rotate(-90 112.4 92.2)">3FG_PA7</text>
<text x="114.7" y="92.2" transform="rotate(-90 114.7 92.2)">PB1</text>
<text x="117" y="92.2" transform="rotate(-90 117 92.2)">TESTMODE</text>
<text x="119.2" y="92.2" transform="rotate(-90 119.2 92.2)">OP1O</text>
<text x="121.5" y="92.2" transform="rotate(-90 121.5 92.2)">OP1N</text>
<text x="123.7" y="92.2" transform="rotate(-90 123.7 92.2)">OP1P</text>
<text x="126" y="92.2" transform="rotate(-90 126 92.2)">OC_Comp</text>
<text x="114.9" y="152">1</text>
<text x="114.9" y="154.3">2</text>
<text x="114.9" y="156.5">3</text>
<text x="225.6" y="156.5">1</text>
<text x="225.6" y="158.8">2</text>
<text x="225.6" y="161">3</text>
<text x="225.6" y="163.3">4</text>
<text x="225.6" y="165.6">5</text>
<text x="225.6" y="167.8">6</text>
</g>
</svg>
